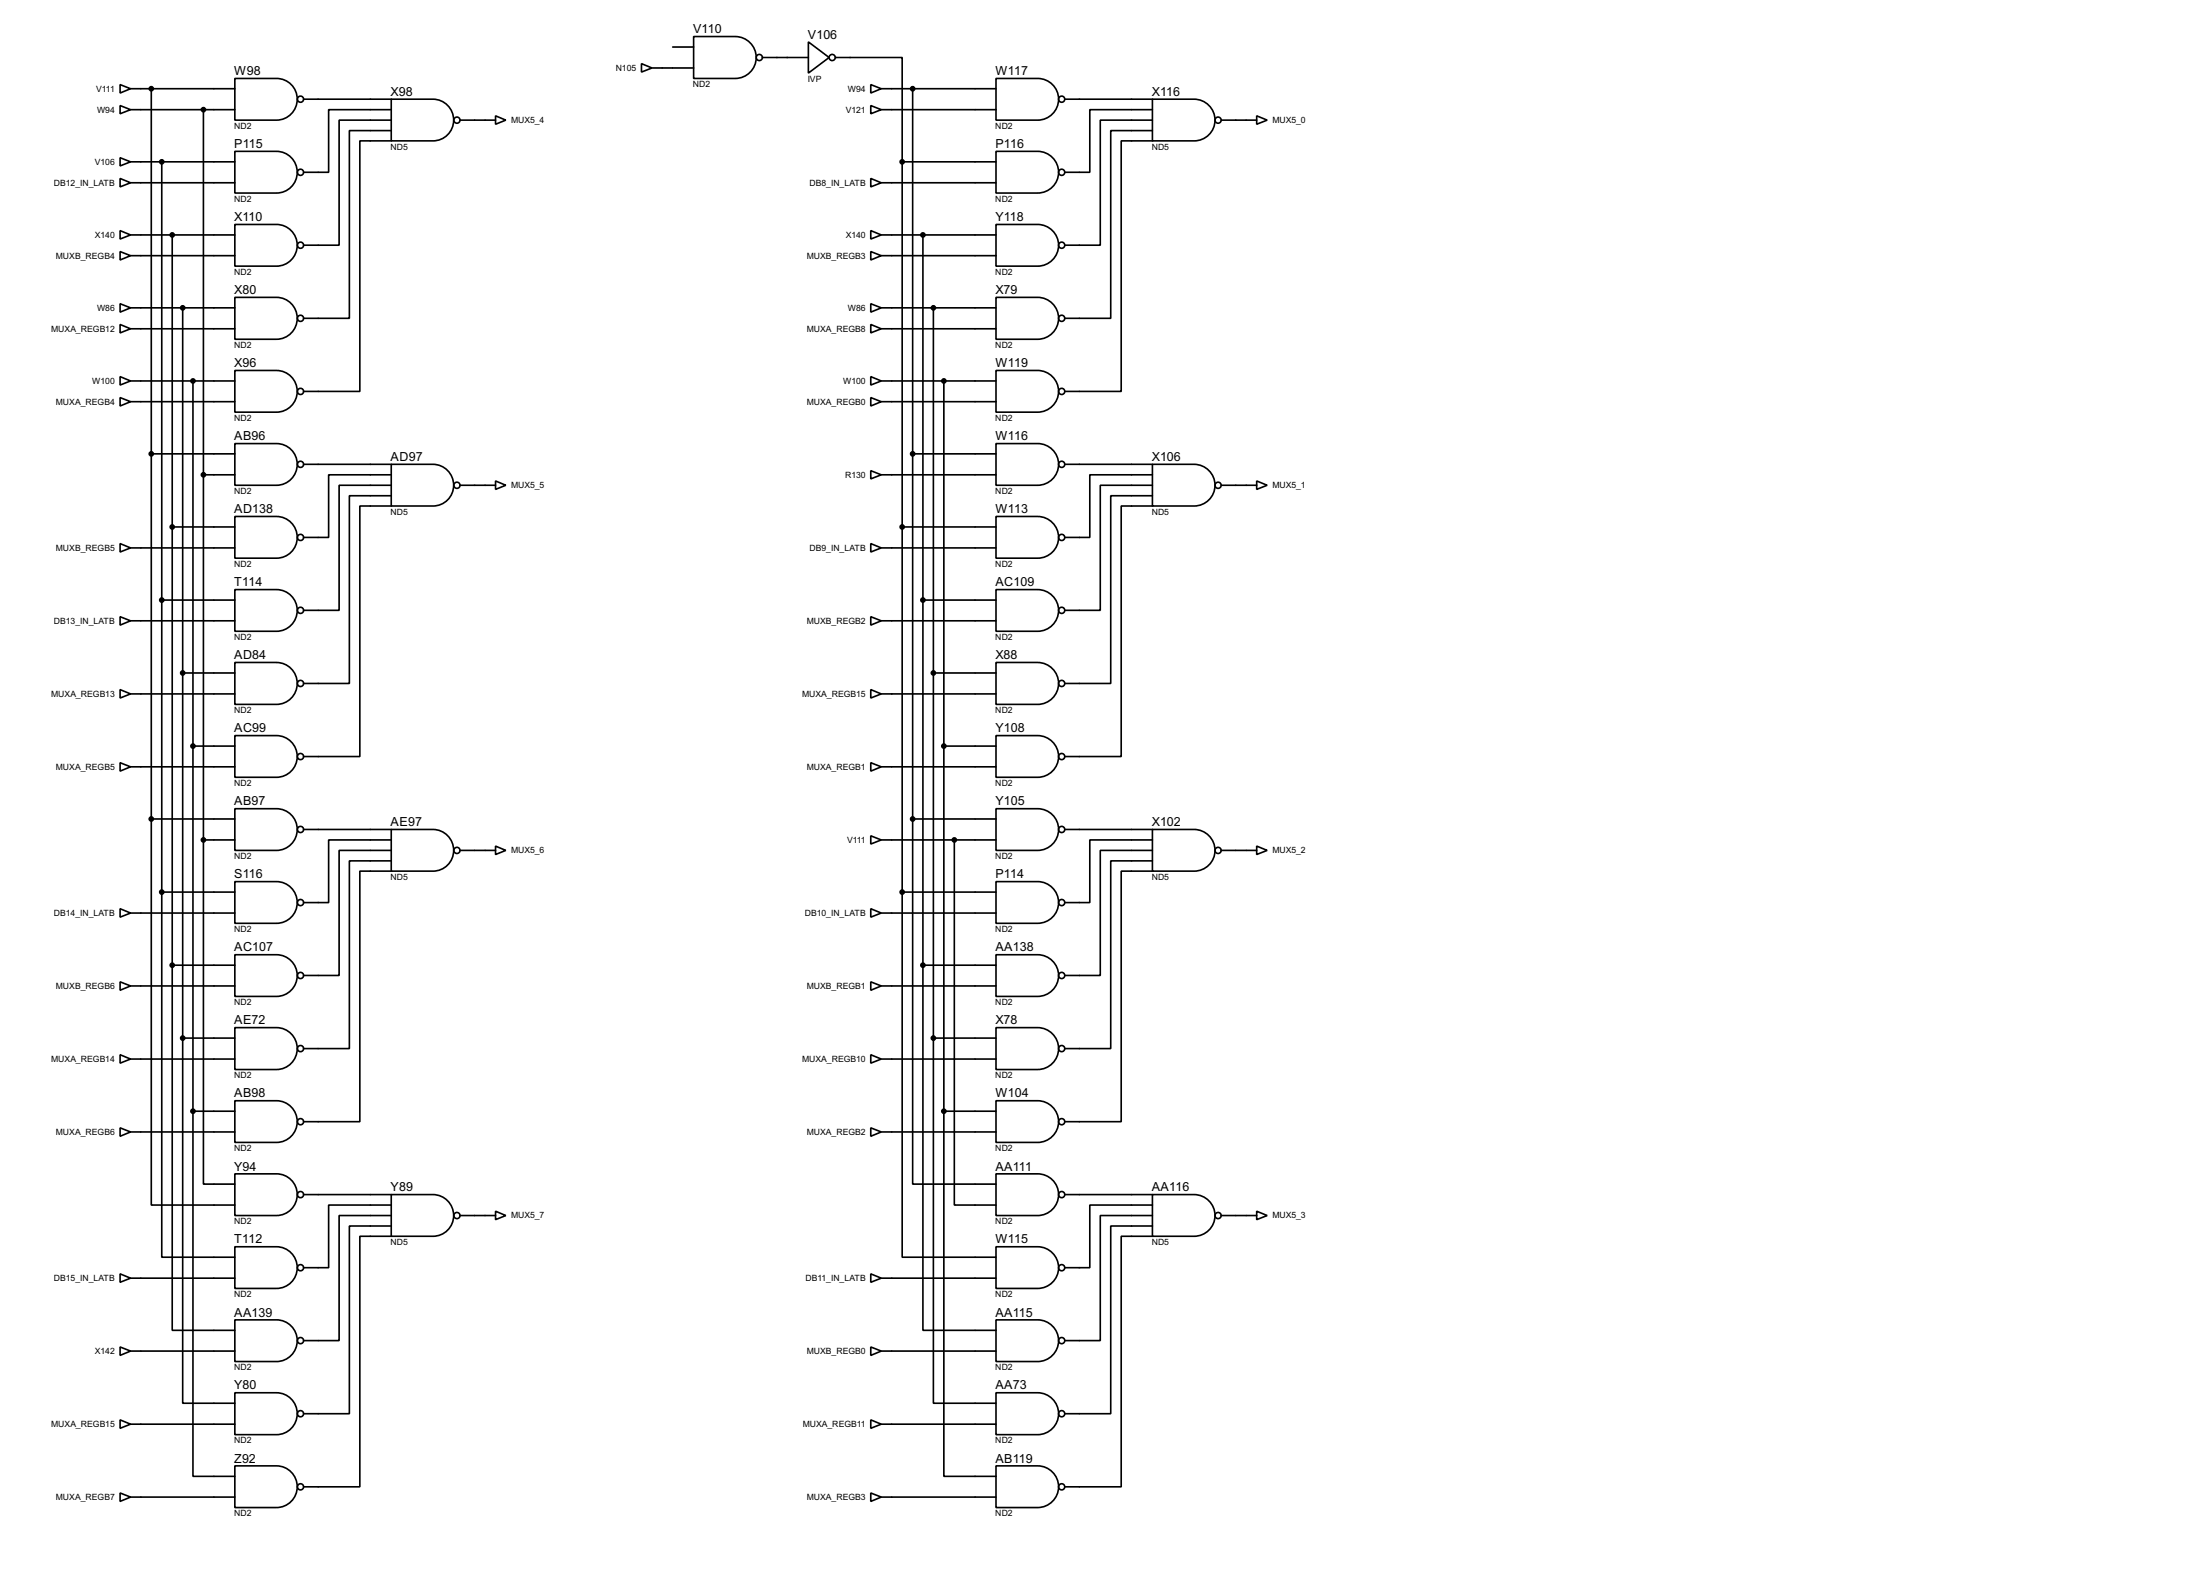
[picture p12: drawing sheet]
<svg xmlns="http://www.w3.org/2000/svg" width="536mm" height="383mm" viewBox="0 0 536 383" stroke-linecap="round" stroke-linejoin="round" font-family="sans-serif">
<g fill="none" stroke="#000" stroke-width=".4">
<path d="M57.2 19.1h10.2a5.1 5.1 0 0 1 5 5.1 5.1 5.1 0 0 1-5 5.1h-10.2zM156.3 15.5l2.5 1.1-2.5 1zM158.8 16.6h10.2M163.9 11.5h5.1M169 8.9h10.1a5.1 5.1 0 0 1 5.1 5.1 5.1 5.1 0 0 1-5.1 5.1h-10.1zM185.7 14h11.2M196.9 10.2l5.1 3.8-5.1 3.8zM203.5 14h16.3v25.4M242.6 19.1h10.2a5.1 5.1 0 0 1 5.1 5.1 5.1 5.1 0 0 1-5.1 5.1h-10.2zM29.3 20.6l2.5 1-2.5 1.1zM29.3 25.7l2.5 1-2.5 1zM29.3 38.4l2.5 1-2.5 1z"/>
<path d="M31.8 26.7h25.4M31.8 21.6h25.4M31.8 39.4h25.4M36.9 21.6v177.8M39.4 39.4v177.8M49.6 26.7v177.8M57.2 36.9h10.2a5.1 5.1 0 0 1 5 5 5.1 5.1 0 0 1-5 5.1h-10.2zM74 24.2h21.3M95.3 24.2h10.2a5.1 5.1 0 0 1 5 5 5.1 5.1 0 0 1-5 5.1h-10.2zM95.3 34.3h-7.6v61h-13.7M95.3 29.3h-12.7v30.4h-8.6M95.3 26.7h-15.2v15.3h-6.1"/>
<path d="M95.3 31.8h-10.2v45.7h-11.1M112.1 29.3h8.6M120.7 28.2l2.5 1.1-2.5 1zM212.1 20.6l2.6 1-2.6 1.1zM212.1 25.7l2.6 1-2.6 1zM214.7 26.7h27.9M214.7 21.6h27.9M219.8 39.4h22.8M219.8 39.4v177.8M222.3 21.6v177.8M242.6 36.9h10.2a5.1 5.1 0 0 1 5.1 5 5.1 5.1 0 0 1-5.1 5.1h-10.2zM259.4 24.2h21.3"/>
<path d="M280.7 24.2h10.2a5.1 5.1 0 0 1 5.1 5 5.1 5.1 0 0 1-5.1 5.1h-10.2zM280.7 26.7h-15.2v15.3h-6.1M280.7 29.3h-12.7v30.4h-8.6M280.7 31.8h-10.1v45.7h-11.2M280.7 34.3h-7.6v61h-13.7M297.5 29.3h8.6M306.1 28.2l2.6 1.1-2.6 1zM29.3 56.2l2.5 1-2.5 1zM29.3 43.5l2.5 1-2.5 1zM31.8 44.5h25.4M31.8 57.2h25.4M42 57.2v177.8"/>
<path d="M57.2 54.7h10.2a5.1 5.1 0 0 1 5 5 5.1 5.1 0 0 1-5 5.1h-10.2zM212.1 56.2l2.6 1-2.6 1zM212.1 43.5l2.6 1-2.6 1zM214.7 44.5h27.9M214.7 57.2h27.9M224.8 57.2v177.8M242.6 54.7h10.2a5.1 5.1 0 0 1 5.1 5 5.1 5.1 0 0 1-5.1 5.1h-10.2zM29.3 61.3l2.5 1-2.5 1zM29.3 79l2.5 1.1-2.5 1zM29.3 74l2.5 1-2.5 1zM31.8 62.3h25.4M31.8 75h25.4"/>
<path d="M44.5 75v177.8M57.2 72.4h10.2a5.1 5.1 0 0 1 5 5.1 5.1 5.1 0 0 1-5 5.1h-10.2zM212.1 74l2.6 1-2.6 1zM212.1 61.3l2.6 1-2.6 1zM212.1 79l2.6 1.1-2.6 1zM214.7 62.3h27.9M214.7 75h27.9M227.4 75v177.8M242.6 72.4h10.2a5.1 5.1 0 0 1 5.1 5.1 5.1 5.1 0 0 1-5.1 5.1h-10.2zM29.3 96.8l2.5 1-2.5 1.1zM29.3 91.7l2.5 1.1-2.5 1zM31.8 97.8h25.4"/>
<path d="M31.8 80.1h25.4M31.8 92.8h25.4M47 92.8v177.8M57.2 90.2h10.2a5.1 5.1 0 0 1 5 5.1 5.1 5.1 0 0 1-5 5.1h-10.2zM212.1 91.7l2.6 1.1-2.6 1zM212.1 96.8l2.6 1-2.6 1.1zM214.7 97.8h27.9M214.7 80.1h27.9M214.7 92.8h27.9M229.9 92.8v177.8M242.6 90.2h10.2a5.1 5.1 0 0 1 5.1 5.1 5.1 5.1 0 0 1-5.1 5.1h-10.2zM36.9 110.5h20.3"/>
<path d="M49.6 115.6h7.6M57.2 108h10.2a5.1 5.1 0 0 1 5 5.1 5.1 5.1 0 0 1-5 5.1h-10.2zM74 113.1h21.3M95.3 113.1h10.2a5.1 5.1 0 0 1 5 5 5.1 5.1 0 0 1-5 5.1h-10.2zM95.3 115.6h-15.2v15.3h-6.1M95.3 118.2h-12.7v30.4h-8.6M112.1 118.2h8.6M120.7 117.1l2.5 1.1-2.5 1zM212.1 114.6l2.6 1-2.6 1zM214.7 115.6h27.9M222.3 110.5h20.3M242.6 108h10.2a5.1 5.1 0 0 1 5.1 5.1 5.1 5.1 0 0 1-5.1 5.1h-10.2z"/>
<path d="M259.4 113.1h21.3M280.7 113.1h10.2a5.1 5.1 0 0 1 5.1 5 5.1 5.1 0 0 1-5.1 5.1h-10.2zM280.7 115.6h-15.2v15.3h-6.1M280.7 118.2h-12.7v30.4h-8.6M297.5 118.2h8.6M306.1 117.1l2.6 1.1-2.6 1zM29.3 132.4l2.5 1-2.5 1zM31.8 133.4h25.4M42 128.3h15.2M57.2 125.8h10.2a5.1 5.1 0 0 1 5 5 5.1 5.1 0 0 1-5 5.1h-10.2zM95.3 123.2h-7.6v61h-13.7M95.3 120.7h-10.2v45.7h-11.1"/>
<path d="M212.1 132.4l2.6 1-2.6 1zM214.7 133.4h27.9M219.8 128.3h22.8M242.6 125.8h10.2a5.1 5.1 0 0 1 5.1 5 5.1 5.1 0 0 1-5.1 5.1h-10.2zM280.7 120.7h-10.1v45.7h-11.2M280.7 123.2h-7.6v61h-13.7M29.3 150.2l2.5 1-2.5 1zM31.8 151.2h25.4M39.4 146.1h17.8M57.2 143.6h10.2a5.1 5.1 0 0 1 5 5 5.1 5.1 0 0 1-5 5.1h-10.2zM212.1 150.2l2.6 1-2.6 1zM214.7 151.2h27.9"/>
<path d="M224.8 146.1h17.8M242.6 143.6h10.2a5.1 5.1 0 0 1 5.1 5 5.1 5.1 0 0 1-5.1 5.1h-10.2zM29.3 167.9l2.5 1.1-2.5 1zM31.8 169h25.4M44.5 163.9h12.7M57.2 179.1h10.2a5.1 5.1 0 0 1 5 5.1 5.1 5.1 0 0 1-5 5.1h-10.2zM57.2 161.3h10.2a5.1 5.1 0 0 1 5 5.1 5.1 5.1 0 0 1-5 5.1h-10.2zM212.1 167.9l2.6 1.1-2.6 1zM214.7 169h27.9M227.4 163.9h15.2M242.6 161.3h10.2a5.1 5.1 0 0 1 5.1 5.1 5.1 5.1 0 0 1-5.1 5.1h-10.2zM242.6 179.1h10.2a5.1 5.1 0 0 1 5.1 5.1 5.1 5.1 0 0 1-5.1 5.1h-10.2z"/>
<path d="M29.3 185.7l2.5 1-2.5 1.1zM31.8 186.7h25.4M36.9 199.4v94h20.3M36.9 199.4h20.3M47 181.7h10.2M57.2 196.9h10.2a5.1 5.1 0 0 1 5 5.1 5.1 5.1 0 0 1-5 5.1h-10.2zM212.1 185.7l2.6 1-2.6 1.1zM214.7 186.7h27.9M222.3 199.4v88.9h20.3M222.3 199.4h20.3M229.9 181.7h12.7M242.6 196.9h10.2a5.1 5.1 0 0 1 5.1 5.1 5.1 5.1 0 0 1-5.1 5.1h-10.2z"/>
<path d="M39.4 217.2v88.9h17.8M39.4 217.2h17.8M49.6 204.5v83.8h7.6M49.6 204.5h7.6M57.2 214.7h10.2a5.1 5.1 0 0 1 5 5 5.1 5.1 0 0 1-5 5.1h-10.2zM74 202h21.3M95.3 202h10.2a5.1 5.1 0 0 1 5 5 5.1 5.1 0 0 1-5 5.1h-10.2zM95.3 207.1h-12.7v30.4h-8.6M95.3 209.6h-10.2v45.7h-11.1M95.3 212.1h-7.6v61h-13.7M95.3 204.5h-15.2v15.3h-6.1M112.1 207.1h8.6"/>
<path d="M120.7 206l2.5 1.1-2.5 1zM212.1 203.5l2.6 1-2.6 1zM214.7 204.5h27.9M219.8 217.2v88.9h22.8M219.8 217.2h22.8M232.5 204.5v88.9h10.1M242.6 214.7h10.2a5.1 5.1 0 0 1 5.1 5 5.1 5.1 0 0 1-5.1 5.1h-10.2zM259.4 202h21.3M280.7 202h10.2a5.1 5.1 0 0 1 5.1 5 5.1 5.1 0 0 1-5.1 5.1h-10.2zM280.7 204.5h-15.2v15.3h-6.1M280.7 207.1h-12.7v30.4h-8.6M280.7 209.6h-10.1v45.7h-11.2"/>
<path d="M280.7 212.1h-7.6v61h-13.7M297.5 207.1h8.6M306.1 206l2.6 1.1-2.6 1zM29.3 239.1l2.5 1-2.5 1zM29.3 221.3l2.5 1-2.5 1zM31.8 222.3h25.4M42 235v88.9h15.2M42 235h15.2M57.2 232.5h10.2a5.1 5.1 0 0 1 5 5 5.1 5.1 0 0 1-5 5.1h-10.2zM212.1 239.1l2.6 1-2.6 1zM212.1 221.3l2.6 1-2.6 1zM214.7 222.3h27.9"/>
<path d="M224.8 235v88.9h17.8M224.8 235h17.8M242.6 232.5h10.2a5.1 5.1 0 0 1 5.1 5 5.1 5.1 0 0 1-5.1 5.1h-10.2zM29.3 256.8l2.5 1.1-2.5 1zM31.8 240.1h25.4M31.8 257.9h25.4M44.5 252.8v88.9h12.7M44.5 252.8h12.7M57.2 250.2h10.2a5.1 5.1 0 0 1 5 5.1 5.1 5.1 0 0 1-5 5.1h-10.2zM212.1 256.8l2.6 1.1-2.6 1zM214.7 240.1h27.9M214.7 257.9h27.9"/>
<path d="M227.4 252.8v88.9h15.2M227.4 252.8h15.2M242.6 250.2h10.2a5.1 5.1 0 0 1 5.1 5.1 5.1 5.1 0 0 1-5.1 5.1h-10.2zM29.3 274.6l2.5 1-2.5 1.1zM31.8 275.6h25.4M47 270.6v88.9h10.2M47 270.6h10.2M57.2 268h10.2a5.1 5.1 0 0 1 5 5.1 5.1 5.1 0 0 1-5 5.1h-10.2zM212.1 274.6l2.6 1-2.6 1.1zM214.7 275.6h27.9M229.9 270.6v88.9h12.7M229.9 270.6h12.7"/>
<path d="M242.6 268h10.2a5.1 5.1 0 0 1 5.1 5.1 5.1 5.1 0 0 1-5.1 5.1h-10.2zM57.2 285.8h10.2a5.1 5.1 0 0 1 5 5.1 5.1 5.1 0 0 1-5 5.1h-10.2zM74 290.9h21.3M95.3 290.9h10.2a5.1 5.1 0 0 1 5 5 5.1 5.1 0 0 1-5 5.1h-10.2zM95.3 293.4h-15.2v15.3h-6.1M95.3 296h-12.7v30.4h-8.6M95.3 298.5h-10.2v45.7h-11.1M112.1 296h8.6M120.7 294.9l2.5 1.1-2.5 1zM242.6 285.8h10.2a5.1 5.1 0 0 1 5.1 5.1 5.1 5.1 0 0 1-5.1 5.1h-10.2zM259.4 290.9h21.3M280.7 290.9h10.2a5.1 5.1 0 0 1 5.1 5 5.1 5.1 0 0 1-5.1 5.1h-10.2z"/>
<path d="M280.7 293.4h-15.2v15.3h-6.1M280.7 296h-12.7v30.4h-8.6M280.7 298.5h-10.1v45.7h-11.2M297.5 296h8.6M306.1 294.9l2.6 1.1-2.6 1zM29.3 310.2l2.5 1-2.5 1zM31.8 311.2h25.4M57.2 303.6h10.2a5.1 5.1 0 0 1 5 5 5.1 5.1 0 0 1-5 5.1h-10.2zM95.3 301h-7.6v61h-13.7M212.1 310.2l2.6 1-2.6 1zM214.7 311.2h27.9M242.6 303.6h10.2a5.1 5.1 0 0 1 5.1 5 5.1 5.1 0 0 1-5.1 5.1h-10.2z"/>
<path d="M280.7 301h-7.6v61h-13.7M29.3 328l2.5 1-2.5 1zM31.8 329h25.4M57.2 321.4h10.2a5.1 5.1 0 0 1 5 5 5.1 5.1 0 0 1-5 5.1h-10.2zM57.2 339.1h10.2a5.1 5.1 0 0 1 5 5.1 5.1 5.1 0 0 1-5 5.1h-10.2zM212.1 328l2.6 1-2.6 1zM214.7 329h27.9M242.6 321.4h10.2a5.1 5.1 0 0 1 5.1 5 5.1 5.1 0 0 1-5.1 5.1h-10.2zM242.6 339.1h10.2a5.1 5.1 0 0 1 5.1 5.1 5.1 5.1 0 0 1-5.1 5.1h-10.2zM29.3 345.7l2.5 1.1-2.5 1zM31.8 346.8h25.4M57.2 356.9h10.2a5.1 5.1 0 0 1 5 5.1 5.1 5.1 0 0 1-5 5.1h-10.2z"/>
<path d="M212.1 345.7l2.6 1.1-2.6 1zM214.7 346.8h27.9M242.6 356.9h10.2a5.1 5.1 0 0 1 5.1 5.1 5.1 5.1 0 0 1-5.1 5.1h-10.2zM29.3 363.5l2.5 1-2.5 1.1zM31.8 364.5h25.4M212.1 363.5l2.6 1-2.6 1.1zM214.7 364.5h27.9"/>
<circle cx="184.9" cy="14" r=".75"/>
<circle cx="202.7" cy="14" r=".75"/>
<circle cx="73.2" cy="24.2" r=".75"/>
<circle cx="111.3" cy="29.3" r=".75"/>
<circle cx="258.6" cy="24.2" r=".75"/>
<circle cx="296.7" cy="29.3" r=".75"/>
<circle cx="73.2" cy="59.7" r=".75"/>
<circle cx="73.2" cy="42" r=".75"/>
<circle cx="258.6" cy="59.7" r=".75"/>
<circle cx="258.6" cy="42" r=".75"/>
<circle cx="73.2" cy="77.5" r=".75"/>
<circle cx="258.6" cy="77.5" r=".75"/>
<circle cx="73.2" cy="95.3" r=".75"/>
<circle cx="258.6" cy="95.3" r=".75"/>
<circle cx="73.2" cy="113.1" r=".75"/>
<circle cx="111.3" cy="118.2" r=".75"/>
<circle cx="258.6" cy="113.1" r=".75"/>
<circle cx="296.7" cy="118.2" r=".75"/>
<circle cx="73.2" cy="130.9" r=".75"/>
<circle cx="258.6" cy="130.9" r=".75"/>
<circle cx="73.2" cy="148.6" r=".75"/>
<circle cx="258.6" cy="148.6" r=".75"/>
<circle cx="73.2" cy="166.4" r=".75"/>
<circle cx="258.6" cy="166.4" r=".75"/>
<circle cx="73.2" cy="184.2" r=".75"/>
<circle cx="258.6" cy="184.2" r=".75"/>
<circle cx="73.2" cy="219.8" r=".75"/>
<circle cx="73.2" cy="202" r=".75"/>
<circle cx="111.3" cy="207.1" r=".75"/>
<circle cx="258.6" cy="202" r=".75"/>
<circle cx="258.6" cy="219.8" r=".75"/>
<circle cx="296.7" cy="207.1" r=".75"/>
<circle cx="73.2" cy="237.5" r=".75"/>
<circle cx="258.6" cy="237.5" r=".75"/>
<circle cx="73.2" cy="255.3" r=".75"/>
<circle cx="258.6" cy="255.3" r=".75"/>
<circle cx="73.2" cy="273.1" r=".75"/>
<circle cx="258.6" cy="273.1" r=".75"/>
<circle cx="73.2" cy="290.9" r=".75"/>
<circle cx="111.3" cy="296" r=".75"/>
<circle cx="258.6" cy="290.9" r=".75"/>
<circle cx="296.7" cy="296" r=".75"/>
<circle cx="73.2" cy="308.7" r=".75"/>
<circle cx="258.6" cy="308.7" r=".75"/>
<circle cx="73.2" cy="326.4" r=".75"/>
<circle cx="258.6" cy="326.4" r=".75"/>
<circle cx="73.2" cy="344.2" r=".75"/>
<circle cx="258.6" cy="344.2" r=".75"/>
<circle cx="73.2" cy="362" r=".75"/>
<circle cx="258.6" cy="362" r=".75"/>
</g>
<g fill="#000" stroke="#000" stroke-width=".4">
<circle cx="36.8" cy="21.6" r=".5"/>
<circle cx="39.4" cy="39.4" r=".5"/>
<circle cx="49.5" cy="26.7" r=".5"/>
<circle cx="219.7" cy="39.4" r=".5"/>
<circle cx="222.3" cy="21.6" r=".5"/>
<circle cx="41.9" cy="57.2" r=".5"/>
<circle cx="224.8" cy="57.2" r=".5"/>
<circle cx="44.5" cy="75" r=".5"/>
<circle cx="227.3" cy="75" r=".5"/>
<circle cx="47" cy="92.8" r=".5"/>
<circle cx="229.9" cy="92.8" r=".5"/>
<circle cx="36.8" cy="110.5" r=".5"/>
<circle cx="49.5" cy="115.6" r=".5"/>
<circle cx="222.3" cy="110.5" r=".5"/>
<circle cx="41.9" cy="128.3" r=".5"/>
<circle cx="219.7" cy="128.3" r=".5"/>
<circle cx="39.4" cy="146.1" r=".5"/>
<circle cx="224.8" cy="146.1" r=".5"/>
<circle cx="44.5" cy="163.9" r=".5"/>
<circle cx="227.3" cy="163.9" r=".5"/>
<circle cx="36.8" cy="199.4" r=".5"/>
<circle cx="47" cy="181.7" r=".5"/>
<circle cx="222.3" cy="199.4" r=".5"/>
<circle cx="229.9" cy="181.7" r=".5"/>
<circle cx="39.4" cy="217.2" r=".5"/>
<circle cx="49.5" cy="204.5" r=".5"/>
<circle cx="219.7" cy="217.2" r=".5"/>
<circle cx="232.4" cy="204.5" r=".5"/>
<circle cx="41.9" cy="235" r=".5"/>
<circle cx="224.8" cy="235" r=".5"/>
<circle cx="44.5" cy="252.8" r=".5"/>
<circle cx="227.3" cy="252.8" r=".5"/>
<circle cx="47" cy="270.6" r=".5"/>
<circle cx="229.9" cy="270.6" r=".5"/>
</g>
<g font-size="3.4">
<text x="168.8" y="8.1">V110</text>
<text x="196.8" y="9.4">V106</text>
<text x="57.1" y="18.3">W98</text>
<text x="95.2" y="23.3">X98</text>
<text x="242.5" y="18.3">W117</text>
<text x="280.6" y="23.3">X116</text>
<text x="57.1" y="36">P115</text>
<text x="242.5" y="36">P116</text>
<text x="57.1" y="53.9">X110</text>
<text x="242.5" y="53.9">Y118</text>
<text x="57.1" y="71.6">X80</text>
<text x="242.5" y="71.6">X79</text>
<text x="57.1" y="89.4">X96</text>
<text x="242.5" y="89.4">W119</text>
<text x="57.1" y="107.2">AB96</text>
<text x="242.5" y="107.2">W116</text>
<text x="95.2" y="112.2">AD97</text>
<text x="280.6" y="112.2">X106</text>
<text x="57.1" y="124.9">AD138</text>
<text x="242.5" y="124.9">W113</text>
<text x="57.1" y="142.8">T114</text>
<text x="242.5" y="142.8">AC109</text>
<text x="57.1" y="160.5">AD84</text>
<text x="242.5" y="160.5">X88</text>
<text x="57.1" y="178.3">AC99</text>
<text x="242.5" y="178.3">Y108</text>
<text x="57.1" y="196.1">AB97</text>
<text x="242.5" y="196.1">Y105</text>
<text x="95.2" y="201.2">AE97</text>
<text x="280.6" y="201.2">X102</text>
<text x="57.1" y="213.9">S116</text>
<text x="242.5" y="213.9">P114</text>
<text x="57.1" y="231.7">AC107</text>
<text x="242.5" y="231.7">AA138</text>
<text x="57.1" y="249.4">AE72</text>
<text x="242.5" y="249.4">X78</text>
<text x="57.1" y="267.2">AB98</text>
<text x="242.5" y="267.2">W104</text>
<text x="57.1" y="285">Y94</text>
<text x="242.5" y="285">AA111</text>
<text x="95.2" y="290.1">Y89</text>
<text x="280.6" y="290.1">AA116</text>
<text x="57.1" y="302.8">T112</text>
<text x="242.5" y="302.8">W115</text>
<text x="57.1" y="320.6">AA139</text>
<text x="242.5" y="320.6">AA115</text>
<text x="57.1" y="338.3">Y80</text>
<text x="242.5" y="338.3">AA73</text>
<text x="57.1" y="356.1">Z92</text>
<text x="242.5" y="356.1">AB119</text>
</g>
<g font-size="2.4">
<text x="150" y="17.2">N105</text>
<text x="23.4" y="22.3">V111</text>
<text x="168.8" y="21.2">ND2</text>
<text x="196.7" y="19.9">IVP</text>
<text x="206.5" y="22.3">W94</text>
<text x="23.6" y="27.4">W94</text>
<text x="124.5" y="30">MUX5_4</text>
<text x="206" y="27.4">V121</text>
<text x="309.9" y="30">MUX5_0</text>
<text x="57" y="31.4">ND2</text>
<text x="242.4" y="31.4">ND2</text>
<text x="23.1" y="40.1">V106</text>
<text x="95.1" y="36.4">ND5</text>
<text x="280.5" y="36.4">ND5</text>
<text x="13.1" y="45.2">DB12_IN_LATB</text>
<text x="197.2" y="45.2">DB8_IN_LATB</text>
<text x="57" y="49.1">ND2</text>
<text x="242.4" y="49.1">ND2</text>
<text x="23.1" y="57.9">X140</text>
<text x="206" y="57.9">X140</text>
<text x="13.6" y="62.9">MUXB_REGB4</text>
<text x="196.5" y="62.9">MUXB_REGB3</text>
<text x="57" y="66.9">ND2</text>
<text x="242.4" y="66.9">ND2</text>
<text x="23.6" y="75.6">W86</text>
<text x="206.5" y="75.6">W86</text>
<text x="12.5" y="80.8">MUXA_REGB12</text>
<text x="196.5" y="80.8">MUXA_REGB8</text>
<text x="57" y="84.7">ND2</text>
<text x="242.4" y="84.7">ND2</text>
<text x="22.5" y="93.5">W100</text>
<text x="205.4" y="93.5">W100</text>
<text x="13.6" y="98.5">MUXA_REGB4</text>
<text x="196.5" y="98.5">MUXA_REGB0</text>
<text x="57" y="102.4">ND2</text>
<text x="242.4" y="102.4">ND2</text>
<text x="124.5" y="118.9">MUX5_5</text>
<text x="205.9" y="116.3">R130</text>
<text x="309.9" y="118.9">MUX5_1</text>
<text x="57" y="120.3">ND2</text>
<text x="95.1" y="125.3">ND5</text>
<text x="242.4" y="120.3">ND2</text>
<text x="280.5" y="125.3">ND5</text>
<text x="13.6" y="134.1">MUXB_REGB5</text>
<text x="197.2" y="134.1">DB9_IN_LATB</text>
<text x="57" y="138">ND2</text>
<text x="242.4" y="138">ND2</text>
<text x="13.1" y="151.9">DB13_IN_LATB</text>
<text x="57" y="155.8">ND2</text>
<text x="196.5" y="151.9">MUXB_REGB2</text>
<text x="242.4" y="155.8">ND2</text>
<text x="12.5" y="169.7">MUXA_REGB13</text>
<text x="57" y="173.6">ND2</text>
<text x="195.4" y="169.7">MUXA_REGB15</text>
<text x="242.4" y="173.6">ND2</text>
<text x="13.6" y="187.4">MUXA_REGB5</text>
<text x="57" y="191.4">ND2</text>
<text x="196.5" y="187.4">MUXA_REGB1</text>
<text x="242.4" y="191.4">ND2</text>
<text x="57" y="209.2">ND2</text>
<text x="124.5" y="207.8">MUX5_6</text>
<text x="206.3" y="205.2">V111</text>
<text x="242.4" y="209.2">ND2</text>
<text x="309.9" y="207.8">MUX5_2</text>
<text x="95.1" y="214.2">ND5</text>
<text x="280.5" y="214.2">ND5</text>
<text x="13.1" y="223">DB14_IN_LATB</text>
<text x="57" y="226.9">ND2</text>
<text x="196" y="223">DB10_IN_LATB</text>
<text x="242.4" y="226.9">ND2</text>
<text x="13.6" y="240.8">MUXB_REGB6</text>
<text x="57" y="244.7">ND2</text>
<text x="196.5" y="240.8">MUXB_REGB1</text>
<text x="242.4" y="244.7">ND2</text>
<text x="12.5" y="258.6">MUXA_REGB14</text>
<text x="57" y="262.5">ND2</text>
<text x="195.4" y="258.6">MUXA_REGB10</text>
<text x="242.4" y="262.5">ND2</text>
<text x="13.6" y="276.3">MUXA_REGB6</text>
<text x="57" y="280.3">ND2</text>
<text x="196.5" y="276.3">MUXA_REGB2</text>
<text x="242.4" y="280.3">ND2</text>
<text x="57" y="298.1">ND2</text>
<text x="124.5" y="296.7">MUX5_7</text>
<text x="242.4" y="298.1">ND2</text>
<text x="309.9" y="296.7">MUX5_3</text>
<text x="95.1" y="303.1">ND5</text>
<text x="280.5" y="303.1">ND5</text>
<text x="13.1" y="311.9">DB15_IN_LATB</text>
<text x="196.2" y="311.9">DB11_IN_LATB</text>
<text x="57" y="315.8">ND2</text>
<text x="242.4" y="315.8">ND2</text>
<text x="23.1" y="329.7">X142</text>
<text x="196.5" y="329.7">MUXB_REGB0</text>
<text x="57" y="333.6">ND2</text>
<text x="242.4" y="333.6">ND2</text>
<text x="12.5" y="347.5">MUXA_REGB15</text>
<text x="195.5" y="347.5">MUXA_REGB11</text>
<text x="57" y="351.4">ND2</text>
<text x="242.4" y="351.4">ND2</text>
<text x="13.6" y="365.2">MUXA_REGB7</text>
<text x="196.5" y="365.2">MUXA_REGB3</text>
<text x="57" y="369.2">ND2</text>
<text x="242.4" y="369.2">ND2</text>
</g>
</svg>
